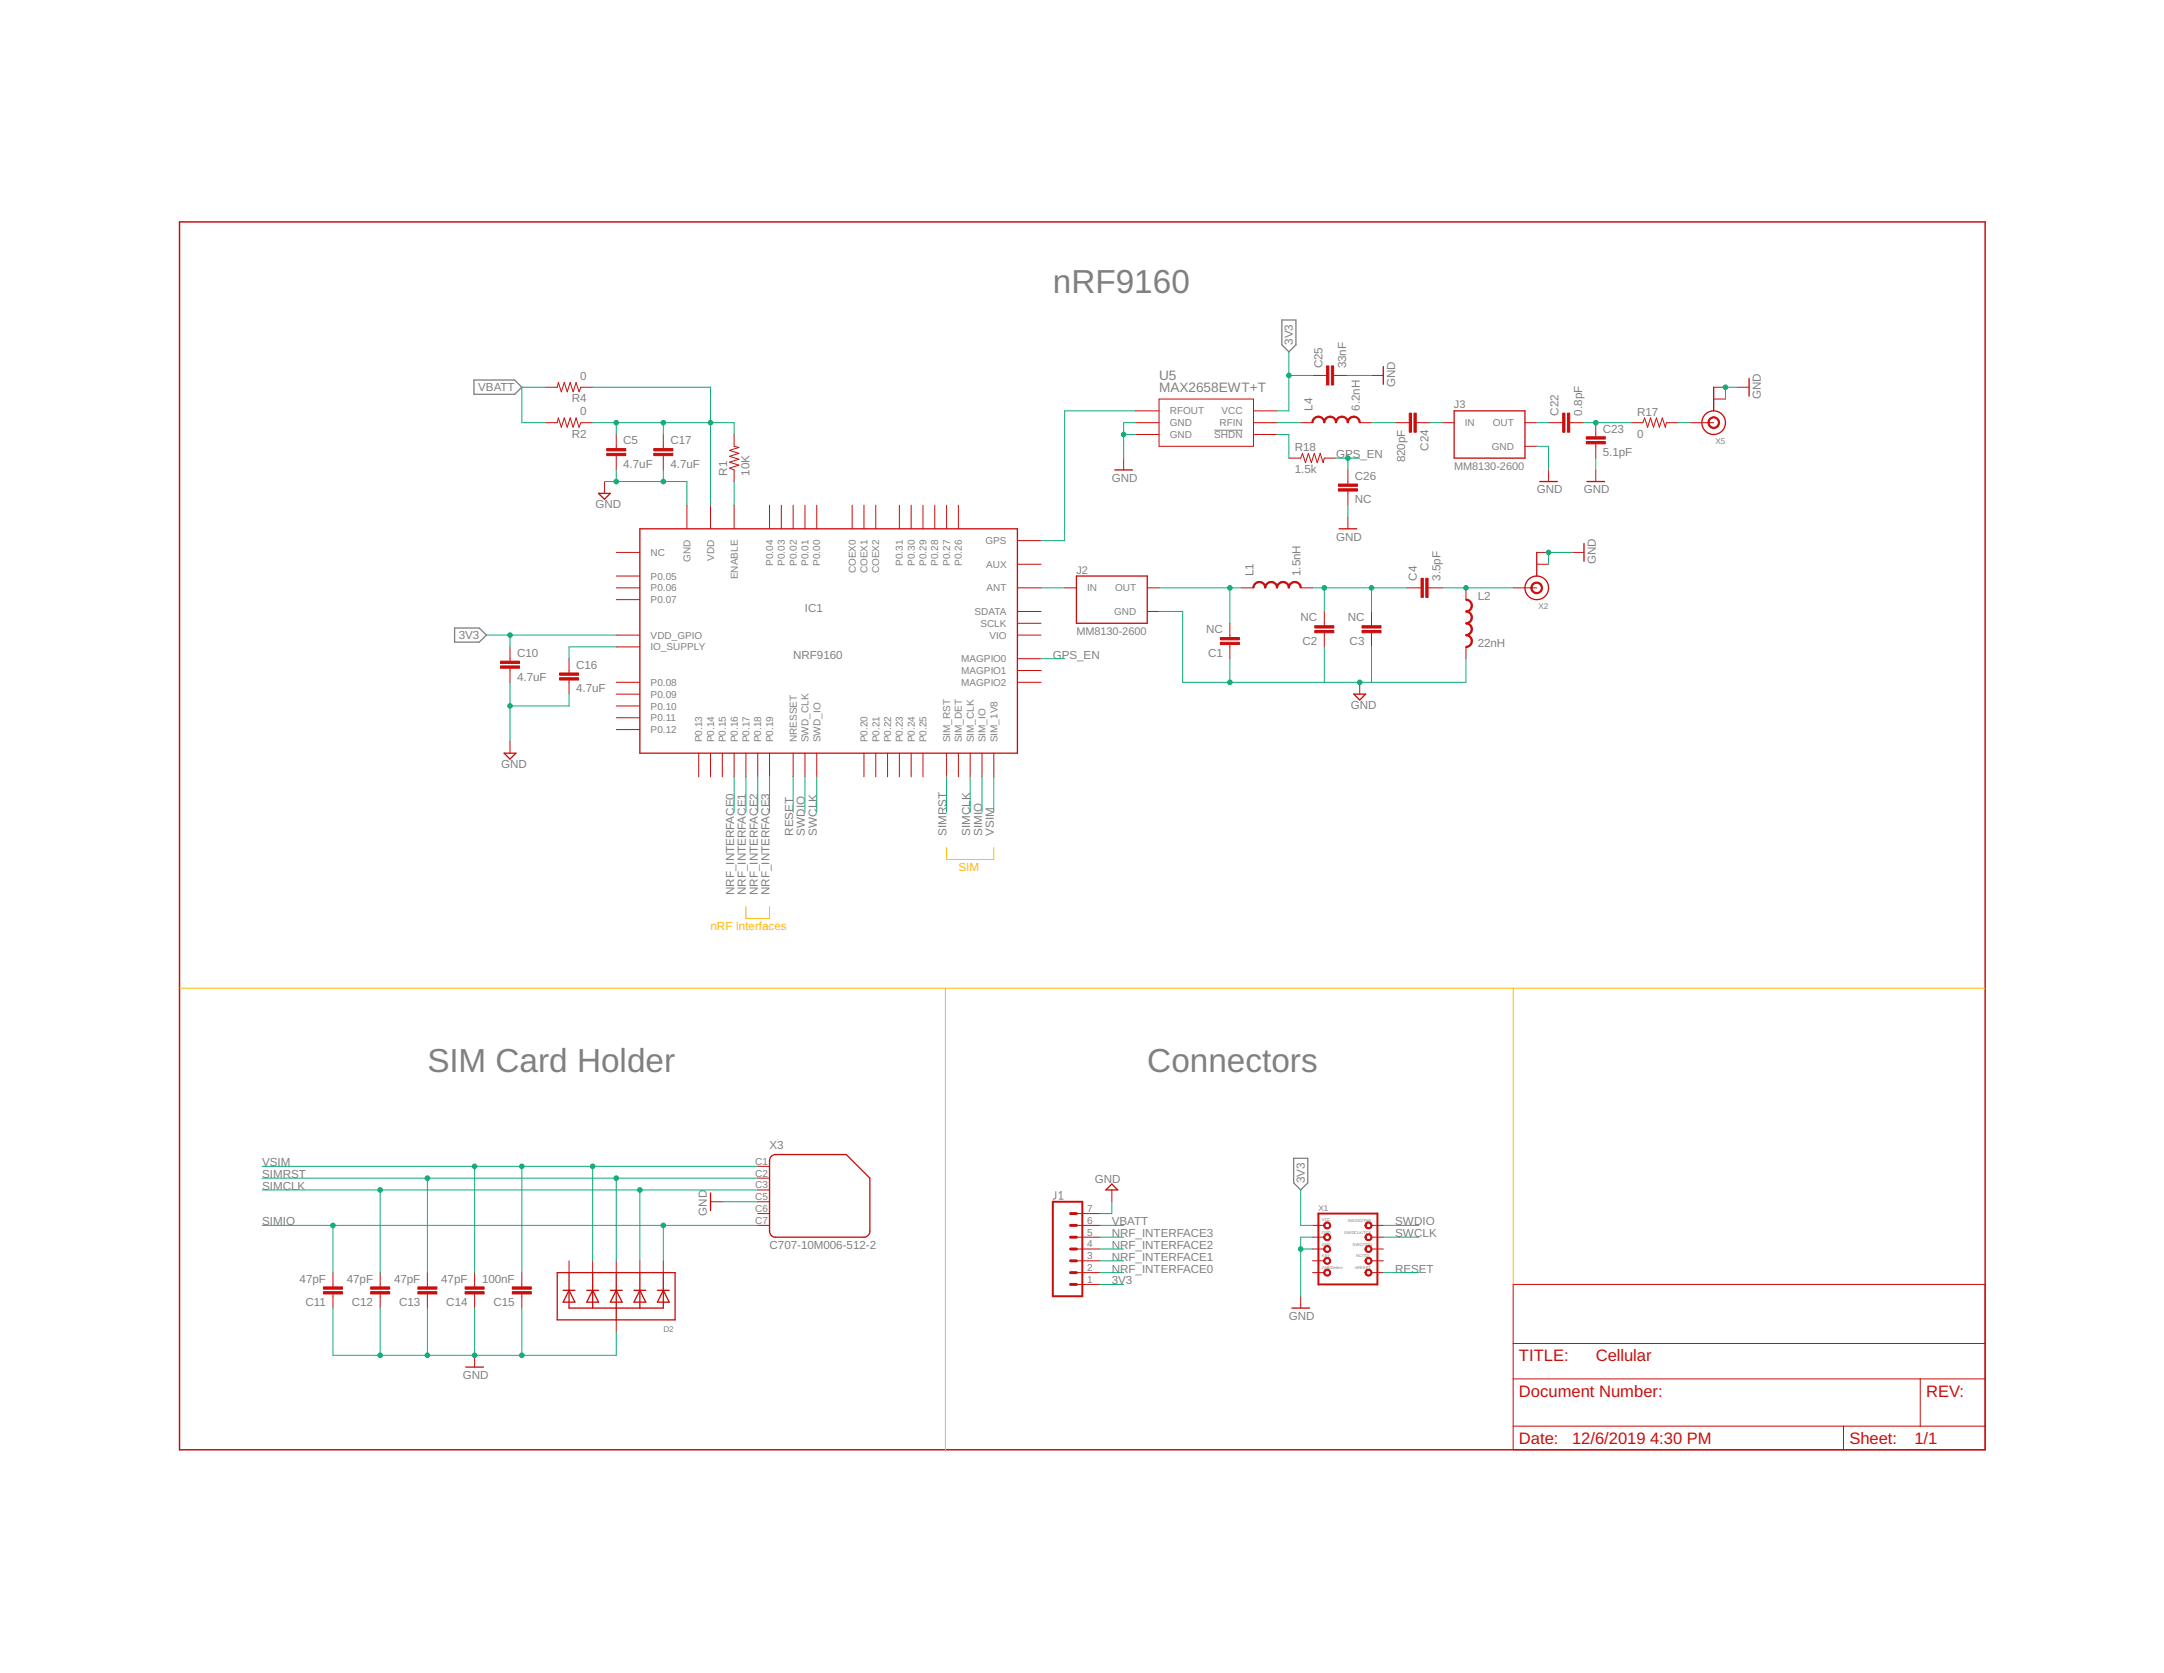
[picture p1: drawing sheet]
<svg xmlns="http://www.w3.org/2000/svg" width="279mm" height="216mm" viewBox="0 0 279 216" stroke-linecap="round" stroke-linejoin="round" font-family="sans-serif">
<path d="M156.8 55.5h3.6M136.3 153.8v.7l-.1 .2h-.2M136.7 154.7h.6M136.7 154l.3-.2v.9" fill="none" stroke="#808080" stroke-width=".13"/>
<path d="M61.2 49h5.2l1 1-1 .9h-5.2zM165.5 41.3h1.8v3.2l-.9 .9-.9-.9zM58.7 81h3.2l.9 1-.9 .9h-3.2zM167 149.5h1.8v3.2l-.9 .9-.9-.9z" fill="none" stroke="#808080" stroke-width=".17"/>
<g fill="none" stroke="#c90d0c" stroke-width=".13">
<path d="M70.4 54.5h1.5l.2-.6 .4 1.2 .4-1.2 .3 1.2 .4-1.2 .4 1.2 .4-1.2 .4 1.2 .2-.6h1.5M70.4 50h1.5l.2-.6 .4 1.2 .4-1.2 .3 1.2 .4-1.2 .4 1.2 .4-1.2 .4 1.2 .2-.6h1.5M79.6 56.1v1.8M79.6 58.8v1.8M85.6 56.1v1.8M85.6 58.8v1.8M94.8 56.1v1.5l.6 .1-1.2 .4 1.2 .4-1.2 .4 1.2 .4-1.2 .3 1.2 .4-1.2 .4 .6 .2v1.5M145.1 59.1v1.5M146.6 54.5h3M146.6 56.1h3M146.6 53h3M149.6 51.5h12.2v6.1h-12.2z"/>
<path d="M161.8 54.5h3.1M161.8 56.1h3.1M161.8 53h3.1M166.4 59.1h1.5l.3-.6 .4 1.2 .3-1.2 .4 1.2 .4-1.2 .4 1.2 .4-1.2 .3 1.2 .2-.6h1.5M167.9 54.5h1.6M169.5 48.5h1.8M172.2 48.5h1.8M175.6 54.5h1.5M177.1 48.5h1.5M180.1 54.5h1.8M182.9 54.5h1.8M186.2 54.5h1.5"/>
<path d="M196.9 54.5h1.5M196.9 57.6h1.5M199.9 54.5h1.9M202.7 54.5h1.8M206 54.5v1.9M206 57.3v1.8M210.6 54.5h1.5l.2-.6 .4 1.2 .4-1.2 .4 1.2 .4-1.2 .3 1.2 .4-1.2 .4 1.2 .2-.6h1.5M218.2 54.5h3.1M221.3 50h1.5M221.3 51.5h1.5M224.3 50h1.5M78 62.1v1.6"/>
<path d="M79.6 74.3h3M79.6 75.9h3M79.6 77.4h3M79.6 71.3h3M88.7 65.2v3M91.7 65.2v3M94.8 65.2v3M99.4 65.2v3M100.9 65.2v3M102.4 65.2v3M103.9 65.2v3M105.5 65.2v3"/>
<path d="M110 65.2v3M111.5 65.2v3M113.1 65.2v3M116.1 65.2v3M117.6 65.2v3M119.2 65.2v3M120.7 65.2v3M122.2 65.2v3M123.7 65.2v3M131.4 75.9h3M131.4 78.9h3M131.4 72.8h3"/>
<path d="M131.4 69.8h3M137.5 75.9h1.5M148.1 75.9h1.5M148.1 78.9h1.5M160.3 75.9h1.5M167.9 75.9h1.6M171 78.9v1.9M174 60.6v1.9M174 63.4v1.8M174 66.7v1.5M177.1 78.9v1.9M181.7 75.9h1.8"/>
<path d="M184.4 75.9h1.8M189.3 75.9v1.5M195.4 75.9h3M198.4 72.8h1.5M198.4 71.3h1.5M199.9 60.6v1.5M203 71.3h1.5M206 60.6v1.5M65.8 83.5v1.8M65.8 86.2v1.9M65.8 95.7v1.5M73.5 85v1.8"/>
<path d="M73.5 87.8v1.8M79.6 88.1h3M79.6 89.6h3M79.6 91.1h3M79.6 92.6h3M79.6 94.1h3M79.6 82h3M79.6 83.5h3M90.2 97.2v3M91.7 97.2v3M93.3 97.2v3M94.8 97.2v3"/>
<path d="M96.3 97.2v3M97.8 97.2v3M99.4 97.2v3M102.4 97.2v3M103.9 97.2v3M105.5 97.2v3M111.5 97.2v3M113.1 97.2v3M114.6 97.2v3M116.1 97.2v3M117.6 97.2v3M119.2 97.2v3"/>
<path d="M122.2 97.2v3M123.7 97.2v3M125.3 97.2v3M126.8 97.2v3M128.3 97.2v3M131.4 88.1h3M131.4 82h3M131.4 85h3M131.4 86.5h3M131.4 80.4h3M158.8 80.4v1.9M158.8 83.2v1.8"/>
<path d="M171 81.7v1.8M175.6 88.1v1.5M177.1 81.7v1.8M189.3 83.5v1.5M91.7 155.1h1.6M97.8 158.1h1.6M97.8 156.6h1.6M97.8 150.5h1.6M97.8 152h1.6M97.8 153.6h1.6M97.8 155.1h1.6M139 159.7h3"/>
<path d="M139 158.1h3M139 156.6h3M143.6 153.6v1.5M169.5 159.7h1.5M169.5 158.1h1.5M177.1 159.7h1.5M177.1 158.1h1.5M43 164.2v1.9M43 167v1.8M49.1 164.2v1.9M49.1 167v1.8M55.2 164.2v1.9"/>
<path d="M55.2 167v1.8M61.3 164.2v1.9M61.3 167v1.8M61.3 174.9v1.5M67.4 164.2v1.9M67.4 167v1.8M73.5 162.7v1.5M76.5 162.7v1.5M79.6 162.7v1.5M79.6 170.3v1.6M82.6 162.7v1.5M85.6 162.7v1.5"/>
<path d="M139 165.8h3M139 164.2h3M139 162.7h3M139 161.2h3M167.9 167.3v1.5M169.5 164.2h1.5M169.5 162.7h1.5M169.5 161.2h1.5M177.1 164.2h1.5M177.1 162.7h1.5M177.1 161.2h1.5M195.4 165.8h60.9v21.3h-60.9z"/>
<path d="M195.4 177.9h60.9M195.4 173.4h60.9M247.9 177.9v6.1M195.4 184h60.9M238 184v3.1"/>
</g>
<g fill="none" stroke="#c90d0c" stroke-width=".17">
<path d="M178.6 47.3v2.3M187.7 53h9.2v6.1h-9.2zM221.3 50v3M225.8 48.8v2.3M77.3 63.7h1.5l-.8 .7zM82.6 68.2h48.8v29h-48.8zM139 74.3h9.1v6.1h-9.1zM143.9 60.6h2.3M172.9 68.2h2.3M198.4 71.3v3M198.8 62.1h2.3M204.5 70.1v2.3"/>
<path d="M204.9 62.1h2.3M65.1 97.2h1.5l-.8 .8zM174.8 89.6h1.5l-.7 .7zM91.7 153.9v2.3M99.5 149.3l.2-.2 .4-.1h9.2l3 3v6.9a.77 .77 0 0 1-.8 .8h-11.4a.77 .77 0 0 1-.7-.8v-9.1zM143.6 152.8l.7 .8h-1.5zM60.1 176.4h2.3M71.9 164.2h15.3v6.1h-15.3zM72.7 166.5h1.5M73.5 164.2v4.6h12.1v-4.6M73.5 166.5l.7 1.5h-1.5zM75.8 166.5h1.5"/>
<path d="M76.5 166.5l.8 1.5h-1.5zM76.5 164.2v4.6M78.8 166.5h1.5M79.6 166.5l.7 1.5h-1.5zM79.6 164.2v6.1M81.9 166.5h1.5M82.6 164.2v4.6M82.6 166.5l.8 1.5h-1.5zM84.9 166.5h1.5M85.6 166.5l.8 1.5h-1.5zM166.8 168.8h2.3"/>
<circle cx="221.3" cy="54.5" r="1.52"/>
<circle cx="198.4" cy="75.9" r="1.52"/>
</g>
<g fill="#c90d0c" stroke="#c90d0c" stroke-width=".13">
<path d="M157.6 82.3h2.4v.3h-2.4z"/>
<path d="M157.6 82.9h2.4v.3h-2.4z"/>
<path d="M169.8 80.8h2.4v.2h-2.4z"/>
<path d="M169.8 81.4h2.4v.3h-2.4z"/>
<path d="M175.9 80.8h2.4v.2h-2.4z"/>
<path d="M175.9 81.4h2.4v.3h-2.4z"/>
<path d="M184.1 74.6h.3v2.5h-.3z"/>
<path d="M183.5 74.6h.3v2.5h-.3z"/>
<path d="M64.6 85.9h2.5v.3h-2.5z"/>
<path d="M64.6 85.3h2.5v.3h-2.5z"/>
<path d="M72.2 87.5h2.5v.3h-2.5z"/>
<path d="M72.2 86.8h2.5v.3h-2.5z"/>
<path d="M78.3 58.5h2.5v.3h-2.5z"/>
<path d="M78.3 57.9h2.5v.3h-2.5z"/>
<path d="M84.4 58.5h2.5v.3h-2.5z"/>
<path d="M84.4 57.9h2.5v.3h-2.5z"/>
<path d="M202.4 53.3h.3v2.5h-.3z"/>
<path d="M201.8 53.3h.3v2.5h-.3z"/>
<path d="M204.8 57h2.5v.3h-2.5z"/>
<path d="M204.8 56.4h2.5v.3h-2.5z"/>
<path d="M181.9 53.3h.3v2.5h-.3z"/>
<path d="M182.6 53.3h.3v2.5h-.3z"/>
<path d="M171.9 47.2h.3v2.5h-.3z"/>
<path d="M171.3 47.2h.3v2.5h-.3z"/>
<path d="M172.8 63.1h2.5v.3h-2.5z"/>
<path d="M172.8 62.5h2.5v.3h-2.5z"/>
<path d="M66.1 166.1h2.5v.3h-2.5z"/>
<path d="M66.1 166.7h2.5v.3h-2.5z"/>
<path d="M60 166.1h2.5v.3h-2.5z"/>
<path d="M60 166.7h2.5v.3h-2.5z"/>
<path d="M54 166.1h2.4v.3h-2.4z"/>
<path d="M54 166.7h2.4v.3h-2.4z"/>
<path d="M47.9 166.1h2.4v.3h-2.4z"/>
<path d="M47.9 166.7h2.4v.3h-2.4z"/>
<path d="M41.8 166.1h2.4v.3h-2.4z"/>
<path d="M41.8 166.7h2.4v.3h-2.4z"/>
</g>
<g fill="#c90d0c" stroke="#c90d0c" stroke-width=".13">
<path d="M161.9 75.4a.75 .75 0 0 1 .7-.4v.2a.7 .7 0 0 0-.7 .7h-.1v-.1z" fill-rule="evenodd"/>
<path d="M162.6 75a.81 .81 0 0 1 .8 .9h-.1a.67 .67 0 0 0-.7-.7z" fill-rule="evenodd"/>
<path d="M163.4 75.4a.75 .75 0 0 1 .7-.4v.2a.7 .7 0 0 0-.7 .7h-.1v-.1z" fill-rule="evenodd"/>
<path d="M164.1 75a.81 .81 0 0 1 .9 .9h-.2a.67 .67 0 0 0-.7-.7z" fill-rule="evenodd"/>
<path d="M165 75.4a.75 .75 0 0 1 .7-.4v.2a.7 .7 0 0 0-.7 .7h-.2v-.1z" fill-rule="evenodd"/>
<path d="M165.7 75a.81 .81 0 0 1 .8 .9h-.2a.67 .67 0 0 0-.6-.7z" fill-rule="evenodd"/>
<path d="M166.5 75.4a.75 .75 0 0 1 .7-.4v.2a.7 .7 0 0 0-.7 .7h-.2v-.1z" fill-rule="evenodd"/>
<path d="M167.2 75a.81 .81 0 0 1 .8 .9h-.1a.67 .67 0 0 0-.7-.7z" fill-rule="evenodd"/>
<path d="M189.3 77.3a.81 .81 0 0 1 .8 .8h-.2a.67 .67 0 0 0-.6-.6z" fill-rule="evenodd"/>
<path d="M189.9 78.1h.2a.82 .82 0 0 1-.8 .9v-.2a.67 .67 0 0 0 .6-.7z" fill-rule="evenodd"/>
<path d="M189.3 78.8a.81 .81 0 0 1 .8 .9h-.2a.67 .67 0 0 0-.6-.7z" fill-rule="evenodd"/>
<path d="M189.9 79.7h.2a.82 .82 0 0 1-.8 .8v-.1a.71 .71 0 0 0 .6-.7z" fill-rule="evenodd"/>
<path d="M189.3 80.4a.81 .81 0 0 1 .8 .8h-.2a.67 .67 0 0 0-.6-.7z" fill-rule="evenodd"/>
<path d="M189.9 81.2h.2a.82 .82 0 0 1-.8 .8v-.1a.71 .71 0 0 0 .6-.7z" fill-rule="evenodd"/>
<path d="M189.3 81.9a.81 .81 0 0 1 .8 .8h-.2a.67 .67 0 0 0-.6-.7z" fill-rule="evenodd"/>
<path d="M189.9 82.7h.2a.82 .82 0 0 1-.8 .9v-.2a.71 .71 0 0 0 .6-.7z" fill-rule="evenodd"/>
<path d="M197.8 75.4a.76 .76 0 0 1 1.2 0 .76 .76 0 0 1-.4 1.2 .76 .76 0 0 1-.9-.7h.1a.6 .6 0 0 1 .8-.6 .6 .6 0 0 1 .2 1 .6 .6 0 0 1-1-.2v-.2h-.1z" fill-rule="evenodd"/>
<path d="M169.5 54l.6-.3h.1v.1a.7 .7 0 0 0-.7 .7h-.1v-.1z" fill-rule="evenodd"/>
<path d="M170.2 53.7h.1a.83 .83 0 0 1 .7 .8h-.1a.7 .7 0 0 0-.7-.7z" fill-rule="evenodd"/>
<path d="M171.1 54l.5-.3h.1v.1a.7 .7 0 0 0-.7 .7h-.1v-.1z" fill-rule="evenodd"/>
<path d="M171.7 53.7h.2a.83 .83 0 0 1 .7 .8h-.2a.7 .7 0 0 0-.7-.7z" fill-rule="evenodd"/>
<path d="M172.6 54l.6-.3h.1v.1a.7 .7 0 0 0-.7 .7h-.2v-.1z" fill-rule="evenodd"/>
<path d="M173.3 53.7h.1a.83 .83 0 0 1 .7 .8h-.2a.7 .7 0 0 0-.6-.7z" fill-rule="evenodd"/>
<path d="M174.3 53.9l.4-.2h.1v.1a.7 .7 0 0 0-.7 .7h-.2v-.1z" fill-rule="evenodd"/>
<path d="M174.8 53.7h.1a.83 .83 0 0 1 .7 .8h-.1a.7 .7 0 0 0-.7-.7z" fill-rule="evenodd"/>
<path d="M220.7 54.1a.75 .75 0 0 1 1.2 0 .75 .75 0 0 1-.4 1.2 .75 .75 0 0 1-1-.8h.2a.6 .6 0 0 1 .8-.5 .6 .6 0 0 1 .2 .9 .6 .6 0 0 1-1-.2v-.2h-.2z" fill-rule="evenodd"/>
<path d="M171.1 157.8a.46 .46 0 0 1 .7 .1 .46 .46 0 0 1-.3 .7 .46 .46 0 0 1-.6-.5h.1a.31 .31 0 0 1 .5-.3 .31 .31 0 0 1 .1 .5 .31 .31 0 0 1-.5 0l-.1-.2h-.1z" fill-rule="evenodd"/>
<path d="M171.1 159.3a.46 .46 0 0 1 .7 .2 .46 .46 0 0 1-.3 .6 .46 .46 0 0 1-.6-.4h.1a.31 .31 0 0 1 .5-.3 .31 .31 0 0 1 .1 .4 .31 .31 0 0 1-.5 0l-.1-.1h-.1z" fill-rule="evenodd"/>
<path d="M171.1 160.8a.46 .46 0 0 1 .7 .2 .46 .46 0 0 1-.3 .6 .46 .46 0 0 1-.6-.4h.1a.31 .31 0 0 1 .5-.3 .31 .31 0 0 1 .1 .5 .31 .31 0 0 1-.5-.1l-.1-.1h-.1z" fill-rule="evenodd"/>
<path d="M171.1 162.3a.46 .46 0 0 1 .7 .2 .46 .46 0 0 1-.3 .7 .46 .46 0 0 1-.6-.5h.1a.31 .31 0 0 1 .5-.3 .31 .31 0 0 1 .1 .5 .31 .31 0 0 1-.5 0l-.1-.2h-.1z" fill-rule="evenodd"/>
<path d="M171.1 163.9a.46 .46 0 0 1 .7 .1 .46 .46 0 0 1-.3 .7 .46 .46 0 0 1-.6-.5h.1a.31 .31 0 0 1 .5-.3 .31 .31 0 0 1 .1 .5 .31 .31 0 0 1-.5 0l-.1-.2h-.1z" fill-rule="evenodd"/>
<path d="M176.4 157.8a.46 .46 0 0 1 .7 .1 .46 .46 0 0 1-.3 .7 .46 .46 0 0 1-.6-.5h.2a.31 .31 0 0 1 .4-.3 .31 .31 0 0 1 .1 .5 .31 .31 0 0 1-.5 0v-.2h-.2z" fill-rule="evenodd"/>
<path d="M176.4 159.3a.46 .46 0 0 1 .7 .2 .46 .46 0 0 1-.3 .6 .46 .46 0 0 1-.6-.4h.2a.31 .31 0 0 1 .4-.3 .31 .31 0 0 1 .1 .4 .31 .31 0 0 1-.5 0v-.1h-.2z" fill-rule="evenodd"/>
<path d="M176.4 160.8a.46 .46 0 0 1 .7 .2 .46 .46 0 0 1-.3 .6 .46 .46 0 0 1-.6-.4h.2a.31 .31 0 0 1 .4-.3 .31 .31 0 0 1 .1 .5 .31 .31 0 0 1-.5-.1v-.1h-.2z" fill-rule="evenodd"/>
<path d="M176.4 162.3a.46 .46 0 0 1 .7 .2 .46 .46 0 0 1-.3 .7 .46 .46 0 0 1-.6-.5h.2a.31 .31 0 0 1 .4-.3 .31 .31 0 0 1 .1 .5 .31 .31 0 0 1-.5 0v-.2h-.2z" fill-rule="evenodd"/>
<path d="M176.4 163.9a.46 .46 0 0 1 .7 .1 .46 .46 0 0 1-.3 .7 .46 .46 0 0 1-.6-.5h.2a.31 .31 0 0 1 .4-.3 .31 .31 0 0 1 .1 .5 .31 .31 0 0 1-.5 0v-.2h-.2z" fill-rule="evenodd"/>
</g>
<path d="M135.9 155.1h3.8v12.2h-3.8zM170.2 156.6h7.6v9.2h-7.6z" fill="none" stroke="#c90d0c" stroke-width=".25"/>
<path d="M138.2 159.7h.8M138.2 158.1h.8M138.2 156.6h.8M138.2 162.7h.8M138.2 164.2h.8M138.2 165.8h.8M138.2 161.2h.8" fill="none" stroke="#c90d0c" stroke-width=".38"/>
<path d="M23.2 28.6h233.1v158.5h-233.1z" fill="none" stroke="#c90d0c" stroke-width=".19"/>
<g fill="none" stroke="#0dab76" stroke-width=".13">
<path d="M70.4 50h-3v4.5h3M76.5 50h15.2v15.2M76.5 54.5h18.3v1.6M79.6 54.5v1.6M85.6 54.5v1.6M145.1 56.1h1.5M146.6 54.5h-1.5v4.6M146.6 53h-9.1v16.8h-3.1M164.9 54.5h3M164.9 56.1h1.5v3M166.4 48.5h3.1M166.4 45.4v7.6h-1.5"/>
<path d="M172.5 59.1h3.1M174 48.5h3.1M174 59.1v1.5M177.1 54.5h3M184.7 54.5h1.5M198.4 57.6h1.5v3M198.4 54.5h1.5M204.5 54.5h6.1M206 59.1v1.5M216.7 54.5h1.5M224.3 50h-1.5v1.5M78 62.1h10.7v3.1"/>
<path d="M79.6 60.6v1.5M85.6 60.6v1.5M94.8 62.1v3.1M134.4 75.9h3.1M149.6 78.9h3.1v9.2h36.6v-3.1M149.6 75.9h10.7M158.8 75.9v4.5M169.5 75.9h12.2M171 75.9v3M174 65.2v1.5M177.1 75.9v3M186.2 75.9h9.2"/>
<path d="M203 71.3h-3.1v1.5M62.8 82h16.8M65.8 82v1.5M65.8 88.1v7.6M73.5 89.6v1.5h-7.7M79.6 83.5h-6.1v1.5M134.4 85h3.1M158.8 85v3.1M171 83.5v4.6M177.1 83.5v4.6M94.8 100.2v4.6M96.3 100.2v4.6"/>
<path d="M97.8 100.2v4.6M99.4 100.2v4.6M102.4 100.2v4.6M103.9 100.2v4.6M105.5 100.2v4.6M122.2 100.2v4.6M125.3 100.2v4.6M126.8 100.2v4.6M128.3 100.2v4.6M33.8 152h64M33.8 153.6h64M33.8 158.1h64"/>
<path d="M33.8 150.5h64M43 158.1v6.1M49.1 153.6v10.6M55.2 152v12.2M61.3 150.5v13.7M67.4 150.5v13.7M76.5 150.5v12.2M79.6 152v10.7M82.6 153.6v9.1M85.6 158.1v4.6M93.3 155.1h4.5M142 159.7h3.1"/>
<path d="M142 158.1h3.1M143.6 155.1v1.5h-1.6M167.9 153.6v4.5h1.6M169.5 159.7h-1.6v7.6M178.6 159.7h4.6M178.6 158.1h4.6M43 168.8v6.1h36.6v-3M49.1 168.8v6.1M55.2 168.8v6.1M61.3 168.8v6.1M67.4 168.8v6.1M142 161.2h3.1"/>
<path d="M142 164.2h3.1M142 162.7h3.1M142 165.8h3.1M167.9 161.2h1.6M178.6 164.2h4.6"/>
</g>
<g fill="#0dab76" stroke="#0dab76" stroke-width=".13">
<circle cx="175.6" cy="88.1" r=".3"/>
<circle cx="158.8" cy="88.1" r=".3"/>
<circle cx="85.6" cy="62.1" r=".3"/>
<circle cx="79.6" cy="62.1" r=".3"/>
<circle cx="65.8" cy="91.1" r=".3"/>
<circle cx="199.9" cy="71.3" r=".3"/>
<circle cx="222.8" cy="50" r=".3"/>
<circle cx="145.1" cy="56.1" r=".3"/>
<circle cx="167.9" cy="161.2" r=".3"/>
<circle cx="61.3" cy="174.9" r=".3"/>
<circle cx="49.1" cy="174.9" r=".3"/>
<circle cx="55.2" cy="174.9" r=".3"/>
<circle cx="67.4" cy="174.9" r=".3"/>
<circle cx="158.8" cy="75.9" r=".3"/>
<circle cx="171" cy="75.9" r=".3"/>
<circle cx="177.1" cy="75.9" r=".3"/>
<circle cx="189.3" cy="75.9" r=".3"/>
<circle cx="91.7" cy="54.5" r=".3"/>
<circle cx="85.6" cy="54.5" r=".3"/>
<circle cx="79.6" cy="54.5" r=".3"/>
<circle cx="79.6" cy="152" r=".3"/>
<circle cx="55.2" cy="152" r=".3"/>
<circle cx="82.6" cy="153.6" r=".3"/>
<circle cx="49.1" cy="153.6" r=".3"/>
<circle cx="85.6" cy="158.1" r=".3"/>
<circle cx="43" cy="158.1" r=".3"/>
<circle cx="76.5" cy="150.5" r=".3"/>
<circle cx="67.4" cy="150.5" r=".3"/>
<circle cx="61.3" cy="150.5" r=".3"/>
<circle cx="206" cy="54.5" r=".3"/>
<circle cx="174" cy="59.1" r=".3"/>
<circle cx="65.8" cy="82" r=".3"/>
<circle cx="166.4" cy="48.5" r=".3"/>
</g>
<path d="M96.3 117v1.5h3.1v-1.5M122.2 109.4v1.5h6.1v-1.5M23.2 127.5h233.1M122.1 127.5v59.6M195.4 127.5v38.3" fill="none" stroke="#ffba08" stroke-width=".13"/>
<g font-size="4.3" fill="#808080">
<text x="135.9" y="37.8">nRF9160</text>
<text x="55.2" y="138.3">SIM Card Holder</text>
<text x="148.1" y="138.3">Connectors</text>
</g>
<g font-size="2.1" fill="#c90d0c">
<text x="196.1" y="175.7">TITLE:</text>
<text x="206" y="175.7">Cellular</text>
<text x="196.1" y="180.2">Document Number:</text>
<text x="248.7" y="180.2">REV:</text>
<text x="196.1" y="186.3">Date:</text>
<text x="203" y="186.3">12/6/2019</text>
<text x="213.1" y="186.3">4:30 PM</text>
<text x="238.8" y="186.3">Sheet:</text>
<text x="247.2" y="186.3">1/1</text>
</g>
<g font-size="1.8" fill="#808080">
<text x="149.6" y="50.6">MAX2658EWT+T</text>
<text x="149.6" y="49.1">U5</text>
</g>
<g font-size="1.5" fill="#808080">
<text x="166.9" y="44.5" transform="rotate(-90 166.9 44.5)">3V3</text>
<text x="170.8" y="47.5" transform="rotate(-90 170.8 47.5)">C25</text>
<text x="173.8" y="47.5" transform="rotate(-90 173.8 47.5)">33nF</text>
<text x="61.8" y="50.5">VBATT</text>
<text x="73.8" y="51.9">R4</text>
<text x="74.9" y="53.6">0</text>
<text x="74.9" y="49">0</text>
<text x="169.5" y="53" transform="rotate(-90 169.5 53)">L4</text>
<text x="175.6" y="53" transform="rotate(-90 175.6 53)">6.2nH</text>
<text x="180.1" y="50" transform="rotate(-90 180.1 50)">GND</text>
<text x="201.2" y="53.6" transform="rotate(-90 201.2 53.6)">C22</text>
<text x="204.3" y="53.6" transform="rotate(-90 204.3 53.6)">0.8pF</text>
<text x="211.4" y="53.6">R17</text>
<text x="227.4" y="51.5" transform="rotate(-90 227.4 51.5)">GND</text>
<text x="73.8" y="56.5">R2</text>
<text x="80.5" y="57.4">C5</text>
<text x="86.6" y="57.4">C17</text>
<text x="167.2" y="58.2">R18</text>
<text x="172.5" y="59.1">GPS_EN</text>
<text x="181.4" y="59.7" transform="rotate(-90 181.4 59.7)">820pF</text>
<text x="184.5" y="58.2" transform="rotate(-90 184.5 58.2)">C24</text>
<text x="206.9" y="58.9">5.1pF</text>
<text x="206.9" y="55.8">C23</text>
<text x="211.4" y="56.5">0</text>
<text x="76.9" y="65.6">GND</text>
<text x="80.5" y="60.4">4.7uF</text>
<text x="86.6" y="60.4">4.7uF</text>
<text x="93.9" y="61.4" transform="rotate(-90 93.9 61.4)">R1</text>
<text x="96.8" y="61.4" transform="rotate(-90 96.8 61.4)">10K</text>
<text x="143.6" y="62.2">GND</text>
<text x="167.2" y="61.1">1.5k</text>
<text x="174.9" y="65">NC</text>
<text x="174.9" y="61.9">C26</text>
<text x="198.4" y="63.7">GND</text>
<text x="204.5" y="63.7">GND</text>
<text x="172.5" y="69.8">GND</text>
<text x="161.8" y="74.3" transform="rotate(-90 161.8 74.3)">L1</text>
<text x="167.9" y="74.3" transform="rotate(-90 167.9 74.3)">1.5nH</text>
<text x="182.9" y="75" transform="rotate(-90 182.9 75)">C4</text>
<text x="186" y="75" transform="rotate(-90 186 75)">3.5pF</text>
<text x="190.8" y="77.4">L2</text>
<text x="206" y="72.8" transform="rotate(-90 206 72.8)">GND</text>
<text x="59.2" y="82.5">3V3</text>
<text x="103.9" y="78.9">IC1</text>
<text x="155.7" y="81.7">NC</text>
<text x="167.9" y="80.2">NC</text>
<text x="168.2" y="83.2">C2</text>
<text x="174" y="80.2">NC</text>
<text x="174.3" y="83.2">C3</text>
<text x="190.8" y="83.5">22nH</text>
<text x="66.8" y="87.8">4.7uF</text>
<text x="66.8" y="84.8">C10</text>
<text x="74.4" y="89.4">4.7uF</text>
<text x="74.4" y="86.3">C16</text>
<text x="102.4" y="85">NRF9160</text>
<text x="135.9" y="85">GPS_EN</text>
<text x="156" y="84.8">C1</text>
<text x="174.4" y="91.5">GND</text>
<text x="64.7" y="99.1">GND</text>
<text x="102.4" y="107.9" transform="rotate(-90 102.4 107.9)">RESET</text>
<text x="103.9" y="107.9" transform="rotate(-90 103.9 107.9)">SWDIO</text>
<text x="105.5" y="107.9" transform="rotate(-90 105.5 107.9)">SWCLK</text>
<text x="122.2" y="107.9" transform="rotate(-90 122.2 107.9)">SIMRST</text>
<text x="125.3" y="107.9" transform="rotate(-90 125.3 107.9)">SIMCLK</text>
<text x="126.8" y="107.9" transform="rotate(-90 126.8 107.9)">SIMIO</text>
<text x="128.3" y="107.9" transform="rotate(-90 128.3 107.9)">VSIM</text>
<text x="94.8" y="115.5" transform="rotate(-90 94.8 115.5)">NRF_INTERFACE0</text>
<text x="96.3" y="115.5" transform="rotate(-90 96.3 115.5)">NRF_INTERFACE1</text>
<text x="97.8" y="115.5" transform="rotate(-90 97.8 115.5)">NRF_INTERFACE2</text>
<text x="99.4" y="115.5" transform="rotate(-90 99.4 115.5)">NRF_INTERFACE3</text>
<text x="99.4" y="148.2">X3</text>
<text x="33.8" y="152">SIMRST</text>
<text x="33.8" y="153.6">SIMCLK</text>
<text x="33.8" y="150.5">VSIM</text>
<text x="141.4" y="152.7">GND</text>
<text x="168.5" y="152.7" transform="rotate(-90 168.5 152.7)">3V3</text>
<text x="33.8" y="158.1">SIMIO</text>
<text x="91.3" y="156.9" transform="rotate(-90 91.3 156.9)">GND</text>
<text x="99.4" y="161.2">C707-10M006-512-2</text>
<text x="143.6" y="158.1">VBATT</text>
<text x="143.6" y="161.2">NRF_INTERFACE2</text>
<text x="143.6" y="159.7">NRF_INTERFACE3</text>
<text x="180.1" y="159.7">SWCLK</text>
<text x="180.1" y="158.1">SWDIO</text>
<text x="38.7" y="165.5">47pF</text>
<text x="44.8" y="165.5">47pF</text>
<text x="50.9" y="165.5">47pF</text>
<text x="57" y="165.5">47pF</text>
<text x="62.2" y="165.5">100nF</text>
<text x="143.6" y="164.2">NRF_INTERFACE0</text>
<text x="143.6" y="162.7">NRF_INTERFACE1</text>
<text x="143.6" y="165.8">3V3</text>
<text x="180.1" y="164.2">RESET</text>
<text x="39.4" y="168.6">C11</text>
<text x="45.4" y="168.6">C12</text>
<text x="51.5" y="168.6">C13</text>
<text x="57.6" y="168.6">C14</text>
<text x="63.7" y="168.6">C15</text>
<text x="166.4" y="170.3">GND</text>
<text x="59.7" y="178">GND</text>
</g>
<g font-size="1.5" fill="#ffba08">
<text x="123.7" y="112.4">SIM</text>
<text x="91.7" y="120.1">nRF Interfaces</text>
</g>
<g font-size="1.4" fill="#808080">
<text x="187.7" y="52.7">J3</text>
<text x="187.7" y="60.6">MM8130-2600</text>
<text x="139" y="74">J2</text>
<text x="139" y="82">MM8130-2600</text>
</g>
<g font-size="1.3" fill="#808080">
<text x="151" y="53.5">RFOUT</text>
<text x="157.7" y="53.5">VCC</text>
<text x="151" y="55">GND</text>
<text x="151" y="56.5">GND</text>
<text x="156.8" y="56.5">SHDN</text>
<text x="157.5" y="55">RFIN</text>
<text x="189.1" y="55">IN</text>
<text x="192.6" y="58">GND</text>
<text x="192.8" y="55">OUT</text>
<text x="84" y="71.8">NC</text>
<text x="127.2" y="70.2">GPS</text>
<text x="84" y="74.8">P0.05</text>
<text x="84" y="76.3">P0.06</text>
<text x="84" y="77.8">P0.07</text>
<text x="89.2" y="72.5" transform="rotate(-90 89.2 72.5)">GND</text>
<text x="92.2" y="72.4" transform="rotate(-90 92.2 72.4)">VDD</text>
<text x="95.2" y="74.8" transform="rotate(-90 95.2 74.8)">ENABLE</text>
<text x="99.8" y="73" transform="rotate(-90 99.8 73)">P0.04</text>
<text x="101.3" y="73" transform="rotate(-90 101.3 73)">P0.03</text>
<text x="102.9" y="73" transform="rotate(-90 102.9 73)">P0.02</text>
<text x="104.4" y="73" transform="rotate(-90 104.4 73)">P0.01</text>
<text x="105.9" y="73" transform="rotate(-90 105.9 73)">P0.00</text>
<text x="110.5" y="74" transform="rotate(-90 110.5 74)">COEX0</text>
<text x="112" y="74" transform="rotate(-90 112 74)">COEX1</text>
<text x="113.5" y="74" transform="rotate(-90 113.5 74)">COEX2</text>
<text x="116.6" y="73" transform="rotate(-90 116.6 73)">P0.31</text>
<text x="118.1" y="73" transform="rotate(-90 118.1 73)">P0.30</text>
<text x="119.6" y="73" transform="rotate(-90 119.6 73)">P0.29</text>
<text x="121.1" y="73" transform="rotate(-90 121.1 73)">P0.28</text>
<text x="122.7" y="73" transform="rotate(-90 122.7 73)">P0.27</text>
<text x="124.2" y="73" transform="rotate(-90 124.2 73)">P0.26</text>
<text x="127.3" y="73.3">AUX</text>
<text x="127.4" y="76.3">ANT</text>
<text x="140.4" y="76.3">IN</text>
<text x="144" y="76.3">OUT</text>
<text x="84" y="82.4">VDD_GPIO</text>
<text x="84" y="83.9">IO_SUPPLY</text>
<text x="125.8" y="79.4">SDATA</text>
<text x="126.6" y="80.9">SCLK</text>
<text x="127.8" y="82.4">VIO</text>
<text x="143.9" y="79.4">GND</text>
<text x="84" y="88.5">P0.08</text>
<text x="124.1" y="85.5">MAGPIO0</text>
<text x="124.1" y="87">MAGPIO1</text>
<text x="124.1" y="88.5">MAGPIO2</text>
<text x="84" y="90">P0.09</text>
<text x="84" y="91.6">P0.10</text>
<text x="84" y="93.1">P0.11</text>
<text x="84" y="94.6">P0.12</text>
<text x="90.7" y="95.8" transform="rotate(-90 90.7 95.8)">P0.13</text>
<text x="92.2" y="95.8" transform="rotate(-90 92.2 95.8)">P0.14</text>
<text x="93.7" y="95.8" transform="rotate(-90 93.7 95.8)">P0.15</text>
<text x="95.3" y="95.8" transform="rotate(-90 95.3 95.8)">P0.16</text>
<text x="96.8" y="95.8" transform="rotate(-90 96.8 95.8)">P0.17</text>
<text x="98.3" y="95.8" transform="rotate(-90 98.3 95.8)">P0.18</text>
<text x="99.8" y="95.8" transform="rotate(-90 99.8 95.8)">P0.19</text>
<text x="102.9" y="95.8" transform="rotate(-90 102.9 95.8)">NRESSET</text>
<text x="104.4" y="95.8" transform="rotate(-90 104.4 95.8)">SWD_CLK</text>
<text x="105.9" y="95.8" transform="rotate(-90 105.9 95.8)">SWD_IO</text>
<text x="112" y="95.8" transform="rotate(-90 112 95.8)">P0.20</text>
<text x="113.5" y="95.8" transform="rotate(-90 113.5 95.8)">P0.21</text>
<text x="115.1" y="95.8" transform="rotate(-90 115.1 95.8)">P0.22</text>
<text x="116.6" y="95.8" transform="rotate(-90 116.6 95.8)">P0.23</text>
<text x="118.1" y="95.8" transform="rotate(-90 118.1 95.8)">P0.24</text>
<text x="119.6" y="95.8" transform="rotate(-90 119.6 95.8)">P0.25</text>
<text x="122.7" y="95.8" transform="rotate(-90 122.7 95.8)">SIM_RST</text>
<text x="124.2" y="95.8" transform="rotate(-90 124.2 95.8)">SIM_DET</text>
<text x="125.7" y="95.8" transform="rotate(-90 125.7 95.8)">SIM_CLK</text>
<text x="127.2" y="95.8" transform="rotate(-90 127.2 95.8)">SIM_IO</text>
<text x="128.8" y="95.8" transform="rotate(-90 128.8 95.8)">SIM_1V8</text>
<text x="97.5" y="150.3">C1</text>
<text x="97.5" y="151.8">C2</text>
<text x="97.5" y="153.4">C3</text>
<text x="97.5" y="154.9">C5</text>
<text x="97.5" y="156.4">C6</text>
<text x="97.5" y="157.9">C7</text>
<text x="140.4" y="161">4</text>
<text x="140.4" y="159.5">5</text>
<text x="140.4" y="157.9">6</text>
<text x="140.4" y="156.4">7</text>
<text x="140.4" y="165.5">1</text>
<text x="140.4" y="164">2</text>
<text x="140.4" y="162.5">3</text>
</g>
<g font-size="1.1" fill="#808080">
<text x="221.5" y="57.3">X5</text>
<text x="198.6" y="78.6">X2</text>
<text x="170.2" y="156.2">X1</text>
<text x="85.7" y="171.9">D2</text>
</g>
<g font-size=".5" fill="#808080">
<text x="170.7" y="157.5">VCC</text>
<text x="170.7" y="159.2">GND</text>
<text x="170.7" y="160.7">GND</text>
<text x="173.6" y="159.2">SWDCLK/TCK</text>
<text x="174" y="157.7">SWDIO/TMS</text>
<text x="174.6" y="160.7">SWO/TDO</text>
<text x="170.7" y="162.3">KEY</text>
<text x="170.7" y="163.8">GNDDetect</text>
<text x="174.9" y="163.8">nRESET</text>
<text x="175.1" y="162.3">NC/TDI</text>
</g>
</svg>
